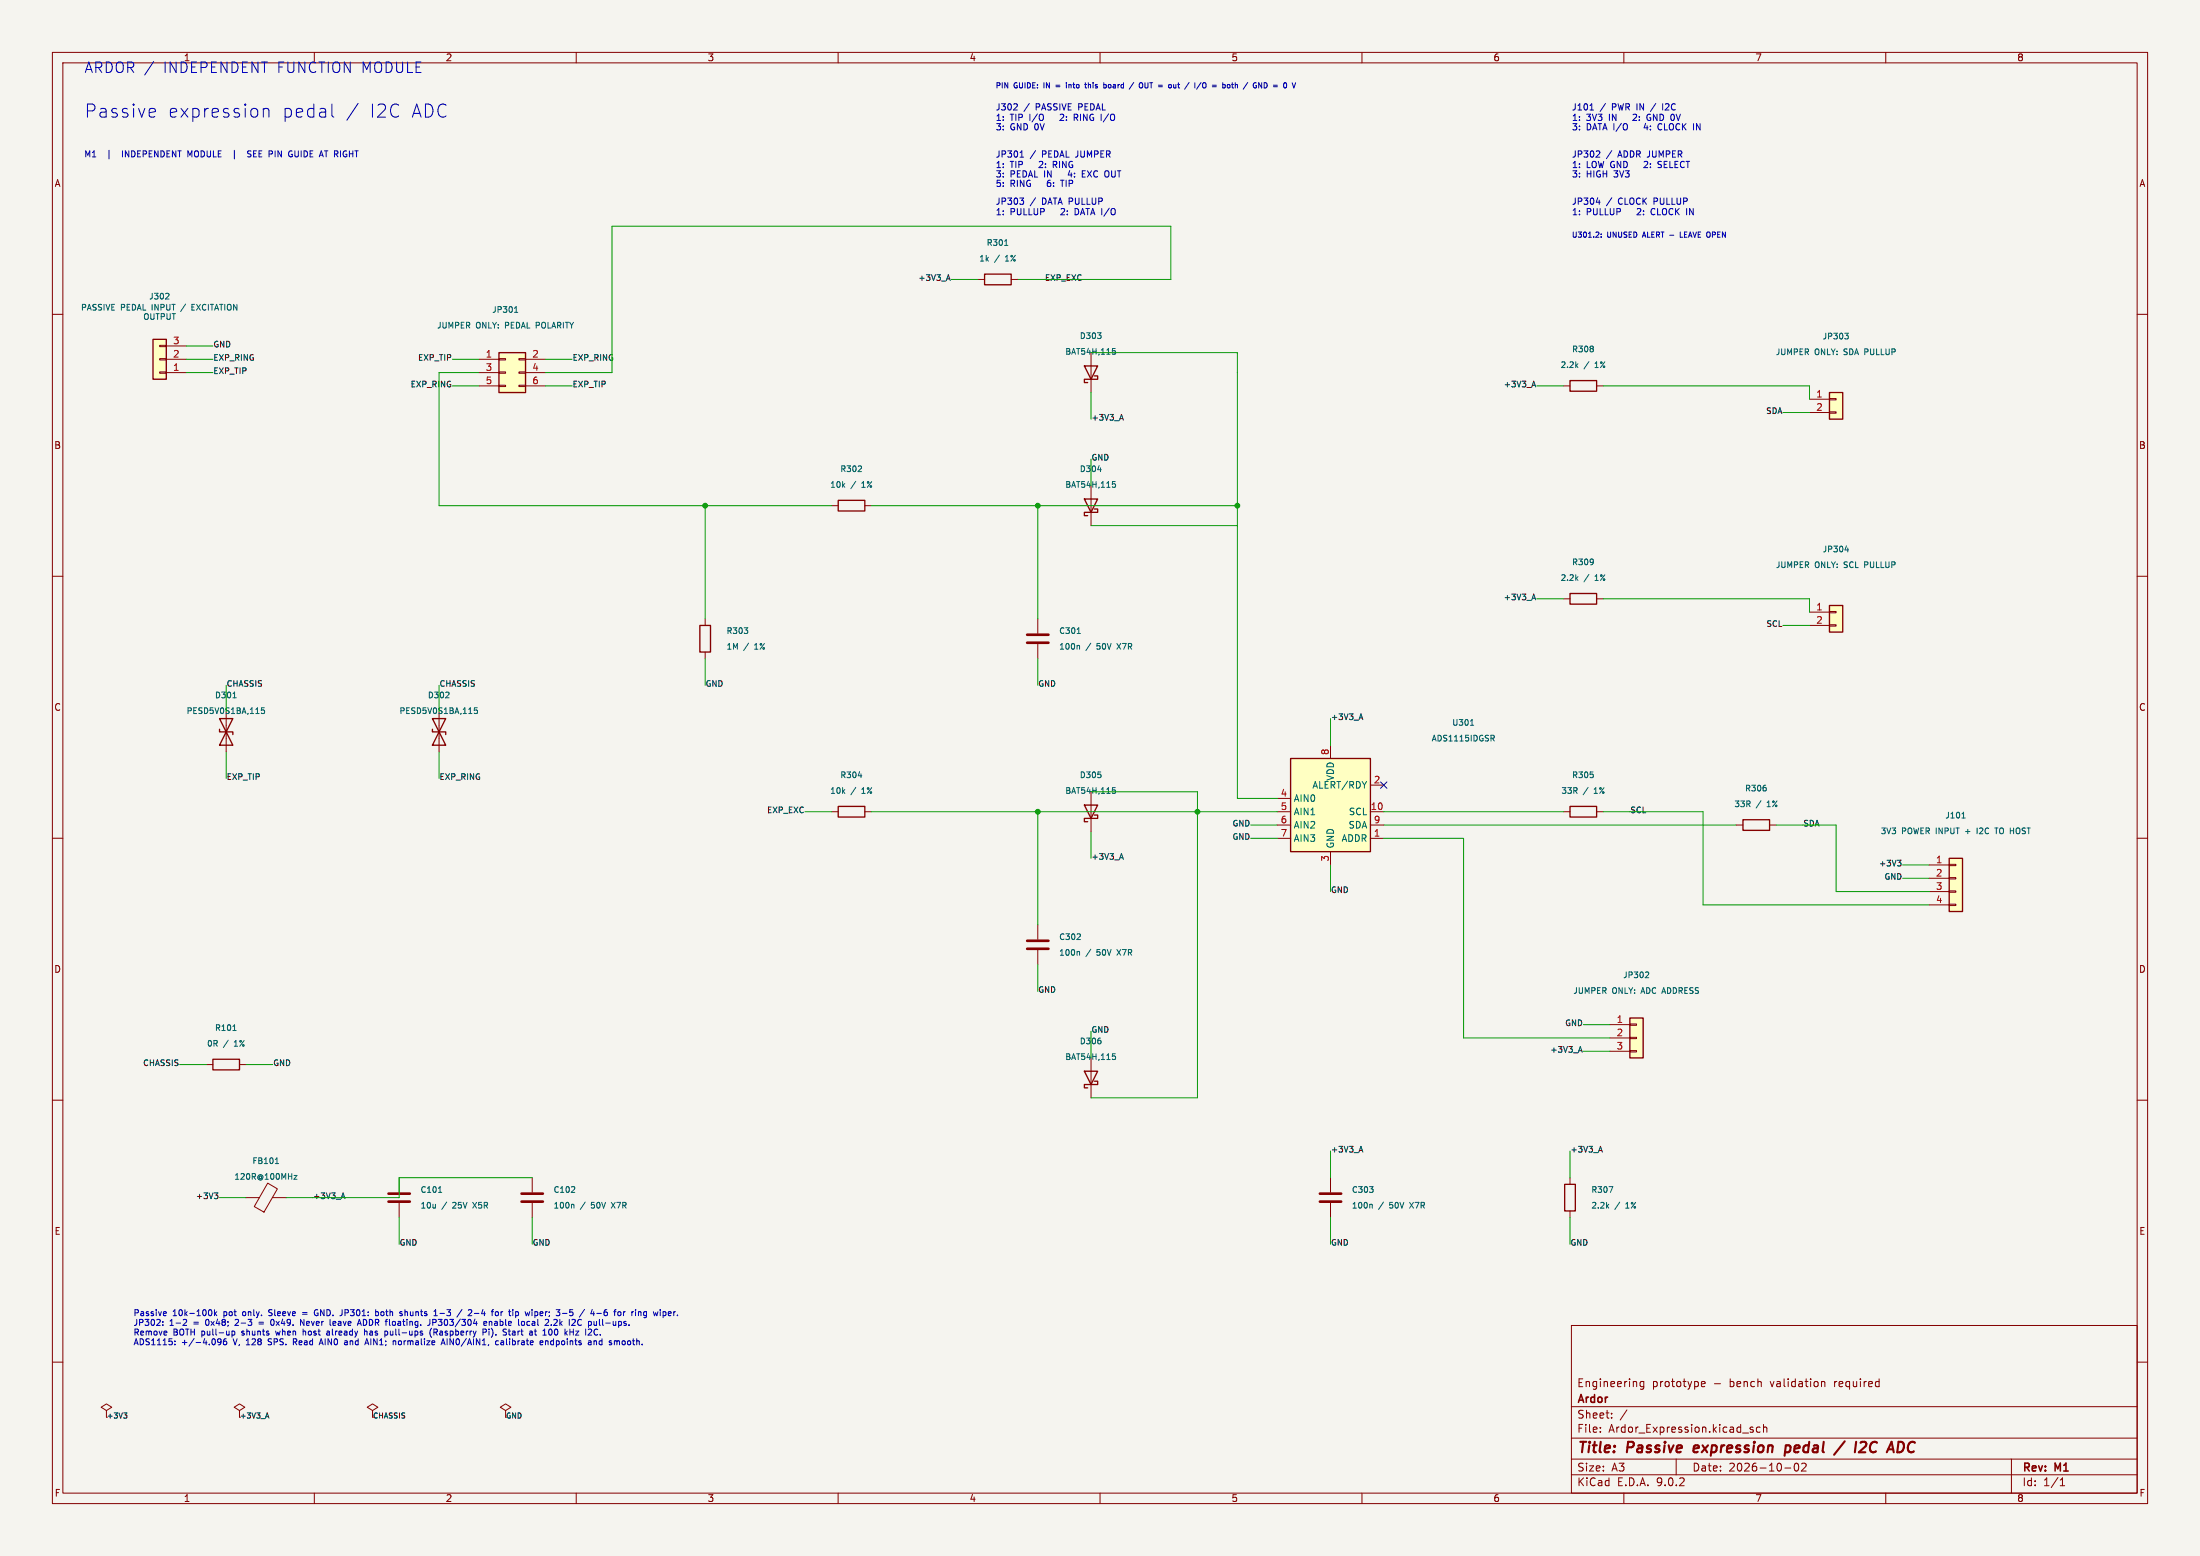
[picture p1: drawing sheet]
<svg xmlns="http://www.w3.org/2000/svg" width="420mm" height="297mm" viewBox="0 0 420 297" stroke-linecap="round" stroke-linejoin="round" font-family="sans-serif">
<path d="M0 0h420v297h-420z" fill="#f5f4ef" stroke="#f5f4ef" stroke-width=".19"/>
<g fill="none" stroke="#840000" stroke-width=".19">
<path d="M10 10h400v277h-400zM12 12h396v273h-396zM60 10v2M110 10v2M160 10v2M210 10v2M260 10v2M310 10v2M360 10v2M10 60h2M408 60h2M10 110h2"/>
<path d="M134.6 118.1v1.3M198.1 118.1v2.8M408 110h2M134.6 124.5v1.2M198.1 122.9v2.8M10 160h2M158.7 154.9h1.3M165.1 154.9h1.3M408 160h2M10 210h2M408 210h2M300 253h108v32h-108z"/>
<path d="M10 260h2M300 278.5h108M300 274.5h108M300 268.5h108M305.5 273.2v.2M305.5 272.5v.1M307.7 270.5v.2M307.7 269.8v.1M310.6 269.1l-1.3 1.9M313.8 263.7v1.2l-.3 .3-.3-.1M313.8 263.8l-.4-.1-.3 .3 .1 .6h.6M320 278.5v3"/>
<path d="M324.8 264.2l.7-.2-.1-.2-.4-.1-.2 .2 .1 .7h.5M334.1 272.7l.6 .4-.2 .3-.4-.1M334.7 272.5l-.4-.1-.2 .2M336 272.5l-.4-.1-.3 .3 .1 .6h.6M336.7 272.5l.2-.1 .3 .1 .1 .9M336.7 271.9v1.5M342.7 279.4a.81 .81 0 0 0 .3 1.4l.2-.2 .2-.4-.2-.8M344.7 279.4v.5l-.8 .9h.9M347.7 263.8l.2-.1 .4 .1 .1 .9M347.7 263.7v1M384 278.5v6.5M408 260h2"/>
<path d="M60 285v2M110 285v2M160 285v2M210 285v2M260 285v2M300 281.5h108M310 285v2M340.7 280.2h1.2M360 285v2M393.3 283.6h.9M393.3 282.5l.4-.4v1.5"/>
</g>
<path d="M323.5 276l-.2 .9 .2 .3M324.3 276.3l-1 .2M340.8 277.1h.7M340.9 276h.8M340.9 275.9l-.2 2M352.2 275.1l-2.1 2.6M355.2 275.4l.3-.2h.5l.2 .2 .1 .4-.2 .3-1.2 1.1h1.2M362.4 275.2a.96 .96 0 0 1 1.1 .6 .96 .96 0 0 1-.3 1.1l-.5 .3" fill="none" stroke="#840000" stroke-width=".4"/>
<path d="M196.1 121.2h4.1M196.1 122.7h4.1" fill="none" stroke="#840000" stroke-width=".51"/>
<path d="M142.1 119.8h.6l-.3 .4M142.7 120.3v.5M205.6 120.9h.6M205.9 123.2l.2 .1v.6M163.8 148.1h.7" fill="none" stroke="#006464" stroke-width=".19"/>
<path d="M133.6 119.4h2v5.1h-2zM160 153.9h5.1v2.1h-5.1z" fill="none" stroke="#840000" stroke-width=".25"/>
<path d="M246.4 144.8h15.2v17.8h-15.2z" fill="#ffffc2"/>
<path d="M246.4 144.8h15.2v17.8h-15.2zM207 204.5h2.5l-1.2 2.5zM208.9 206.4h.6v.6h-2.5v.6h.6M298.7 226.1h2v5h-2z" fill="none" stroke="#840000" stroke-width=".25"/>
<g fill="none" stroke="#840000" stroke-width=".19">
<path d="M243.8 152.4h2.6M243.8 154.9h2.6M243.8 157.5h2.6M254 142.2v2.6M261.6 154.9h2.6M261.6 157.5h2.6M261.6 149.9h2.6M243.8 160h2.6M254 162.6v2.5M261.6 160h2.6M208.3 201.9v7.7M254 224.8v2.8"/>
<path d="M254 229.6v2.8M299.7 224.8v1.3M299.7 231.1v1.3"/>
</g>
<path d="M280.7 138.4h.6M284.9 140.9l.4 .5M285.1 140.3l.2 .3-.2 .3M210.1 198.7v.4M212.4 201.1h.5M212.5 201.6h.3l.2 .2-.1 .3-.4 .1M261.4 226.5h.7l-.3 .4M261.8 229.9l.2 .1v.6M262.1 227v.5M307.2 226.5h.7l-.5 1.1" fill="none" stroke="#006464" stroke-width=".19"/>
<path d="M252 227.8h4M252 229.4h4" fill="none" stroke="#840000" stroke-width=".51"/>
<path d="M311.1 194.3h2.6v7.6h-2.6z" fill="#ffffc2"/>
<path d="M299.7 72.6h5.1v2.1h-5.1zM299.7 113.3h5.1v2h-5.1zM207 153.7h2.5l-1.2 2.5zM208.9 155.6h.6v.6h-2.5v.6h.6M299.7 153.9h5.1v2.1h-5.1zM311.1 194.3h2.6v7.6h-2.6z" fill="none" stroke="#840000" stroke-width=".25"/>
<g fill="none" stroke="#840000" stroke-width=".19">
<path d="M298.4 73.7h1.3M304.8 73.7h1.3M298.4 114.3h1.3M304.8 114.3h1.3M208.3 151.1v7.7M298.4 154.9h1.3M304.8 154.9h1.3M198.1 176.5v2.8M198.1 181.4v2.8M307.3 195.6h3.8M307.3 198.1h3.8M311.1 195.5h1.3v.2h-1.3z"/>
<path d="M311.1 198h1.3v.2h-1.3zM307.3 200.7h3.8M311.1 200.5h1.3v.3h-1.3z"/>
</g>
<path d="M304.1 66.2v.2M304.1 66.6v.5M304.1 106.8v.7M304.2 107.2l-.1 .1M210.1 147.9v.4M212.4 150.3h.5M212.5 150.8h.3l.2 .2-.1 .3-.4 .1M304.1 147.9v.4M205.6 179.3h.6M206.2 178.3v.4M205.9 181.6l.2 .2v.5M314.5 185.5l.3 .2-.1 .3-.6 .6h.7" fill="none" stroke="#006464" stroke-width=".19"/>
<path d="M196.1 179.6h4.1M196.1 181.1h4.1" fill="none" stroke="#840000" stroke-width=".51"/>
<path d="M349.2 74.9h2.6v5.1h-2.6z" fill="#ffffc2"/>
<path d="M349.2 74.9h2.6v5.1h-2.6z" fill="none" stroke="#840000" stroke-width=".25"/>
<path d="M345.4 76.2h3.8M345.4 78.7h3.8M349.2 76.1h1.3v.2h-1.3zM349.2 78.6h1.3v.3h-1.3z" fill="none" stroke="#840000" stroke-width=".19"/>
<path d="M352.2 63.6h.7l-.4 .4M352.6 64l.3 .2v.3l-.3 .2" fill="none" stroke="#006464" stroke-width=".19"/>
<path d="M372.1 163.8h2.5v10.2h-2.5z" fill="#ffffc2"/>
<path d="M41.9 137.2h2.5l-2.5 5h2.5zM41.9 139.2v.5h2.5v.5M372.1 163.8h2.5v10.2h-2.5z" fill="none" stroke="#840000" stroke-width=".25"/>
<path d="M43.2 135.9v7.6M368.3 165.1h3.8M368.3 167.6h3.8M368.3 170.2h3.8M368.3 172.7h3.8M372.1 165h1.3v.2h-1.3zM372.1 167.5h1.3v.3h-1.3zM372.1 170.1h1.3v.2h-1.3zM372.1 172.6h1.3v.2h-1.3z" fill="none" stroke="#840000" stroke-width=".19"/>
<path d="M44.5 133.2h.6M50.5 135.1h-.6v.5h.5l.1 .5-.2 .1-.4-.1M374.5 156.1h.7M374.7 155.2l.1-.2v1.1M377.4 158v1.1M380.8 158h.6M381.1 158v1.1" fill="none" stroke="#006464" stroke-width=".19"/>
<path d="M349.2 115.6h2.6v5.1h-2.6z" fill="#ffffc2"/>
<path d="M188 52.3h5v2.1h-5zM207 69.9h2.5l-1.2 2.5zM208.9 71.8h.6v.6h-2.5v.6h.6M207 95.3h2.5l-1.2 2.5zM208.9 97.2h.6v.6h-2.5v.6h.6M349.2 115.6h2.6v5.1h-2.6zM82.5 137.2h2.6l-2.6 5h2.6zM82.5 139.2v.5h2.6v.5M40.6 202.2h5.1v2h-5.1z" fill="none" stroke="#840000" stroke-width=".25"/>
<g fill="none" stroke="#840000" stroke-width=".19">
<path d="M186.7 53.3h1.3M193 53.3h1.3M208.3 67.3v7.6M208.3 92.7v7.6M345.4 116.8h3.8M345.4 119.4h3.8M349.2 116.7h1.3v.3h-1.3zM349.2 119.3h1.3v.2h-1.3zM83.8 135.9v7.6M39.4 203.2h1.2M45.7 203.2h1.3M47 228.6h2.5"/>
<path d="M51.1 225.8l1.9 1.1-2.6 4.5-1.9-1.1zM52 228.6h2.6M76.2 224.8v2.8M76.2 229.6v2.8M101.6 224.8v2.8M101.6 229.6v2.8M20.3 269.2l1-.6-1-.6-1 .6 1 .6v1.3M45.7 269.2l1-.6-1-.6-1 .6 1 .6v1.3M71.1 269.2l1-.6-1-.6-1 .6 1 .6v1.3M96.5 269.2l1-.6-1-.6-1 .6 1 .6v1.3"/>
</g>
<g fill="none" stroke="#006464" stroke-width=".19">
<path d="M191.8 46.8h.6M209.5 63.5h.7l-.4 .4M210.1 64v.5M212.4 66.5h.5M212.5 66.9h.3l.2 .2-.1 .5h-.4M209.6 89.7h.6M212.4 91.9h.5M212.5 92.3h.3l.2 .2-.1 .5h-.4M352.2 105h.7M352.7 104.6v.7M85.1 133.2h.6M85.7 132.2v.4"/>
<path d="M91.1 135.1h-.5l-.1 .5h.5l.1 .5-.2 .1-.4-.1M44.5 196.7h.6M52.6 222.1h.6M52.8 221.2l.1-.2v1.1M56.1 224.4h.6l-.6 .7h.6M83.7 227.6h.6M109 227.6h.7M109.4 229.9l.2 .1v.6M109.7 226.6v.4"/>
</g>
<path d="M74.2 227.8h4M74.2 229.4h4M99.6 227.8h4M99.6 229.4h4" fill="none" stroke="#840000" stroke-width=".51"/>
<path d="M95.2 67.3h5.1v7.6h-5.1z" fill="#ffffc2"/>
<path d="M95.2 67.3h5.1v7.6h-5.1zM160 95.5h5.1v2h-5.1zM332.7 156.5h5.1v2h-5.1z" fill="none" stroke="#840000" stroke-width=".25"/>
<g fill="none" stroke="#840000" stroke-width=".19">
<path d="M91.4 68.6h3.8M91.4 71.1h3.8M91.4 73.7h3.8M95.2 68.5h1.3v.2h-1.3zM95.2 71h1.3v.2h-1.3zM95.2 73.5h1.3v.3h-1.3zM99.1 68.5h1.2v.2h-1.2zM99.1 71h1.2v.2h-1.2zM99.1 73.5h1.2v.3h-1.2zM100.3 68.6h3.8M100.3 71.1h3.8M100.3 73.7h3.8"/>
<path d="M158.7 96.5h1.3M165.1 96.5h1.3M331.5 157.5h1.2M337.8 157.5h1.3"/>
</g>
<path d="M98.2 59.6h.7M98.4 58.7l.1-.2v1.1M163.8 90h.7M164.4 89v.4M337.1 150.4v.5" fill="none" stroke="#006464" stroke-width=".19"/>
<path d="M29.2 64.8h2.5v7.6h-2.5z" fill="#ffffc2"/>
<path d="M29.2 64.8h2.5v7.6h-2.5z" fill="none" stroke="#840000" stroke-width=".25"/>
<path d="M30.5 71h1.2v.2h-1.2zM30.5 68.5h1.2v.2h-1.2zM30.5 65.9h1.2v.3h-1.2zM31.7 71.1h3.9M31.7 68.6h3.9M31.7 66h3.9" fill="none" stroke="#840000" stroke-width=".19"/>
<g fill="none" stroke="#006464" stroke-width=".19">
<path d="M15.7 58.7l.6-.1v-.4l-.6-.1v1.1M16.7 59.2l.3-1.1 .4 1.1M18.4 58.1h-.5l-.2 .2 .1 .3 .4 .1M18.8 59.1l.4 .1M19.4 58.1h-.4l-.2 .2 .1 .3 .4 .1M19.9 58.1v1.1M20.2 58.1l.4 1.1 .4-1.1M21.3 58.6h.4M21.9 58.1h-.6v1.1M23.2 58.7l.5-.1v-.4l-.5-.1v1.1M24.3 58.6h.3M24.8 58.1h-.5v1.1"/>
<path d="M25.9 58.7l-.1-.4-.5-.2v1.1M26.2 59.2l.4-1.1 .3 1.1M27.3 58.1v1.1M29 58.1v1.1M30.1 59.9v1.1M30.2 58.1v1.1l-.6-1.1v1.1M30.7 58.7l.5-.1 .1-.4-.6-.1v1.1M31.2 59.9h-.4v1.1M31.8 58.1v.9M32.1 56l.2 .2-.1 .3-.6 .6h.7M32.4 58.1l-.1 1M32.5 59.9v.9l-.2 .2-.3-.1"/>
<path d="M32.8 58.1h.6M32.9 59.9h.6M33.1 58.1v1.1M33.2 59.9v1.1M35.4 58l-.9 1.5M36.6 58.6h.4M37.2 58.1h-.6v1.1h.6M37.5 58.1l.8 1.1M38.3 58.1l-.8 1.1M39.3 58.2a.49 .49 0 0 0-.7 .4 .49 .49 0 0 0 .7 .5M39.8 58.1v1.1M40.1 58.1h.7"/>
<path d="M40.5 58.1v1.1M41 59.2l.3-1.1 .4 1.1M41.1 58.9h.5M41.9 58.1h.7M42.2 58.1v1.1M42.9 58.1v1.1M43.5 58.1h.2a.37 .37 0 0 1 .4 .4v.3a.37 .37 0 0 1-.3 .4 .37 .37 0 0 1-.4-.4zM45.2 58.1v1.1l-.6-1.1v1.1M27.7 60.9h.4M28.9 60.9h.4M30.8 60.4h.4"/>
</g>
<g fill="none" stroke="#0f0f0f" stroke-width=".19">
<path d="M180.8 53.2h.5M181 52.4l.4 1.1M213.8 79.9h.6M214.1 79.1l.4 1.1M292.5 73.5h.6M292.8 72.8l.4 1.1M292.5 114.2h.6M292.8 113.4l.4 1.1M259.5 137h.6M259.8 136.3l.4 1.1M213.8 163.7h.6M214.1 162.9l.4 1.1"/>
<path d="M362.2 164.2h.7l-.4 .4 .4 .1v.4l-.2 .2h-.3M301.7 199.8l.4 1.1M259.5 219.6h.6M259.8 218.8l.4 1.1M301.4 200.5h.6M305.3 219.6h.5M305.5 218.8l.4 1.1M40.9 227.7h.7l-.4 .4 .3 .1 .1 .4-.2 .2h-.3M65.2 228.5h.6M65.5 227.7l.4 1.1M23.6 269.7h.6l-.3 .4M24 270.1l.2 .2v.2l-.2 .2"/>
<path d="M50.8 270.4h.4M51 269.7l.3 1"/>
</g>
<g fill="none" stroke="#009600" stroke-width=".19">
<path d="M181.6 53.3h5.1M194.3 53.3h29.2v-10.1h-106.7v27.9h-12.7M35.6 71.1h5M35.6 68.6h5M35.6 66h5M86.4 68.6h5M86.4 73.7h5M91.4 71.1h-7.6v25.4h74.9M104.1 68.6h5.1M104.1 73.7h5.1M208.3 67.3h27.9v85.1h7.6M208.3 74.9v5.1"/>
<path d="M293.4 73.7h5M306.1 73.7h39.3v2.5M340.4 78.7h5M134.6 96.5v21.6M166.4 96.5h69.8M198.1 96.5v21.6M208.3 87.6v5.1M208.3 100.3h27.9M293.4 114.3h5M306.1 114.3h39.3v2.5M340.4 119.4h5M43.2 130.8v5.1"/>
<path d="M83.8 130.8v5.1M134.6 125.7v5.1M198.1 125.7v5.1M254 137.2v5M43.2 143.5v5.1M83.8 143.5v5.1M153.7 154.9h5M166.4 154.9h77.4M198.1 154.9v21.6M208.3 151.1h20.3v58.5h-20.3M208.3 158.8v5M238.8 157.5h5"/>
<path d="M264.2 157.5h67.3M264.2 154.9h34.2M306.1 154.9h19v17.8h43.2M339.1 157.5h11.4v12.7h17.8M238.8 160h5M254 165.1v5.1M264.2 160h15.2v38.1h27.9M363.2 167.6h5.1M363.2 165.1h5.1M198.1 184.2v5M208.3 196.9v5M302.3 195.6h5"/>
<path d="M34.3 203.2h5.1M47 203.2h5.1M254 219.7v5.1M299.7 219.7v5.1M302.3 200.7h5M41.9 228.6h5.1M76.2 232.4v5.1M101.6 224.8h-25.4v3.8h-21.6M101.6 232.4v5.1M254 232.4v5.1M299.7 232.4v5.1"/>
</g>
<path d="M263.6 149.3l1.2 1.2M264.8 149.3l-1.2 1.2" fill="none" stroke="#000084" stroke-width=".19"/>
<g fill="none" stroke="#0000c2" stroke-width=".19">
<path d="M29.3 11.7l-1.7 2.6M63.4 19.9v2.1l.3 .4M68.4 19.7l-2.2 3.3M194.1 19.9l.1 .4-.7 .7h.7M201.6 16.3h.7M201.6 16.6h.7M203.6 15.8v.1M203.6 16.1v.7M207.1 16.1h.3M207.2 15.8v.8l.2 .2M210.7 16.2l.3-.1 .2 .2-.1 .4h-.4M216.4 15.7l-.8 1.3"/>
<path d="M218 15.8l.1 .3-.1 .6M218.6 15.8v.8l.4 .2M224.5 16.1v.7M224.5 16.7l-.2 .1M224.8 16.1h.4M227 15.7l-.9 1.3M228.1 15.8v1M229.6 15.9l.4-.1 .2 .3-.1 .6-.3 .1-.2-.2M233.4 16.2l.3-.1 .2 .2-.1 .4h-.4M233.4 15.8v1M234.3 16.2h.5M235.1 16.1h.4"/>
<path d="M235.2 15.8v.8M235.8 16.2h.4v.6M235.8 15.8v1M239.7 16.4h.2v.3l-.2 .1M239.7 15.8h.1M240.3 16.8v-1l.6 1M241.9 16v.6M316.1 19.7l-1 1.6M317.4 19.8v1.2M23.4 28.8v1.1M28.8 20.7l.8 .1 .1 .5-1.2 .2M29.6 22.2l-.8 .2"/>
<path d="M35.9 28.8l.4 .8M44.7 28.7v1.6M47.9 28.9l-.4-.1-.2 .2 .1 .3 .5 .2v.3l-.6 .1M48.4 29.3h.4M49 28.8h-.6v1.1h.6M50.3 20.9a.62 .62 0 0 1 1 .2v1.3M50.3 20.7v1.7M56.4 29.8l.4 .1M194.7 37.8h.7l-.4 .5M194.7 30h.7M195 29l.1-.2v1.2M195.2 38.3l.2 .2v.3l-.2 .2"/>
<path d="M199 31.3l-.7 .7h.8M200 34.7v.8M200 35l-.1 .1M201.1 30.8v1.2M201.1 31.4h.4M202.4 34.4h.7M203 22.3l-.7 .7h.8M204.2 32.5l-.3 .9h.8M205.2 39.8v1.2h.3M205.4 22.4l.4 .6M205.6 21.9l-.5-.1v1.2M205.6 22.4h-.5"/>
<path d="M206.6 33.2h.4M207.2 32.6h-.6v1.2h.6M211.6 21.7l-1 1.6M303.5 21h.7M304.7 38.6h.8M305.2 28.8l.2 .2v.3l-.7 .7h.7M305.3 38.2v.8M312.4 22.3l-.7 .7h.7M314.2 23.5l-.3 .9h.7M314.5 31.3l-.7 .7h.8M314.5 22a.62 .62 0 0 0 .4 1M314.8 21.8h.2"/>
<path d="M315.6 39.8a.65 .65 0 0 0-.4 .6 .65 .65 0 0 0 .4 .6M316.5 31.9h.6M316.6 30.9v.4l.5 .2M316.6 23.9v.7l.4 .2M324.6 23.6v1.2l-.7-1.2v1.2M203.2 40.3l-.7 .7h.7M305.7 45.2v.1M305.7 44.7v.1M313.2 40.3l-.7 .7h.7M320.8 44.3v1h.4M31.1 252.9v.1M31.1 252.3v.1"/>
<path d="M31.4 250.4h.3v.2l-.5 .2M31.7 251.1h-.3M33.4 256.6v.1M35.6 252.1v.2l-.7 .7h.7M40.1 250a.61 .61 0 0 1 .4 .6 .61 .61 0 0 1-.4 .5M40.9 250v1.1M41.1 250.7l.3 .4M41.1 256v.5M41.4 250.4l-.5 .4M41.5 256l.3 .3 .3-.1 .1-.2M42.2 255.8l-.1 .6-.1 .2-.3 .1M42.6 256v.5l.3 .2 .3-.1v-.5"/>
<path d="M42.7 256.1l-.1 .1M44.3 254.1v1.1M44.3 254.1h.3l.2 .2-.1 .5h-.4M45.5 252.3l-.7 .7h.7M49.4 252.7h.9M51.2 256.6l.1 .1M51.2 255.8l.1 .2M51.3 251.1h.2M51.4 250l-.1 .2 .1 .3M51.7 252.1l.1 .8 .1 .1 .3-.1M52.6 254.1l.2 .7M56 255.5v1.2"/>
<path d="M56 256.1h.4M56.3 256.1l.4 .6M57.8 250.5h.8M57.8 250.9h.8M57.9 253.7v1.1M58 251.8v1.2l-.6-1.2v1.2M58.2 254.1l-.3 .1M60.5 250.6h.2M60.7 250a.54 .54 0 0 0-.7 .6 .54 .54 0 0 0 .7 .5M60.9 256.7l.4-1.2 .4 1.2M61 256.4h.6M62.4 254.1h.3l.2 .1"/>
<path d="M62.9 254.3l-.5 .3 .1 .2h.4M64.1 252.3l-.4-.1-.1 .2v.5h.5M64.1 252.5l-.5 .1M66.3 256.6l-.4 .1M66.3 256.2l-.4 .1M66.3 256.1v.6M68.3 252.7h.6M68.6 251.8l.4 1.2M69.4 251.8v1.2h.2M69.6 253.7v1.1M69.7 256.4h.6M70 255.5l.4 1.2"/>
<path d="M70.1 254.2v.6M71.7 250.4h.3l.3 .2-.1 .5h-.5M71.7 250v1.1M74 254.3v.3l-.2 .2M76.1 256l-.1 .5 .4 .2M76.6 250.8l.2 .1-.2 .2M76.6 250.4h.2M77.3 250v1.1M77.6 250.4l-.3 .1M82.1 251.8l-.1 1-.4 .2M82.4 253.5a1.32 1.32 0 0 0 0 1.8M82.6 251.8v1.2"/>
<path d="M82.8 251.1h.7M83.1 254.3l.4 .5M83.2 251.9v.5h-.6M83.4 253.7h-.6v1.1M83.4 254.2l-.6 .1M84 250.7h.9M84.2 256.7l.4-1.2 .4 1.2M84.3 256.4h.6M85.4 255.5v1.2M88.2 249.9l-1 1.5M90.6 250.7h.8M92.2 253.7h.4l.3 .2-.2 .3-.5 .1"/>
<path d="M92.4 252.6l.5-.1v-.2l-.4-.1-.1 .2v.5h.5M93.4 253.7v.1M93.4 254.1v.7M93.4 252.3h.4l.1 .7M93.4 252.2v.8M94.6 250.5l.3-.1 .3 .2-.2 .5-.4-.1M94.7 256.6h.5M95.7 250.4v.7M96 250.4l-.3 .2M96.1 256.2l-.5 .2 .2 .3 .3-.1M96.1 256.1v.6M97 254.1h.5"/>
<path d="M97.2 253.7v1l.3 .1M98.9 250.5v.5M100.1 252.3l-.1 .6M100.6 252.3v.6h.5M102 254.1h.4M102.2 253.7v1l.2 .1M102.2 250.4h.4l.1 .2-.1 .4-.4 .1M103.3 255.9l.3 .1v.2l-.5 .1M103.6 256.6l-.3 .1M104.1 256h.5v.7M104.1 255.9v.8M105.3 253.8l.1 .3-.1 .6"/>
<path d="M105.9 253.9v.7M106.3 252.3l-.6 .7h.7M107.4 250.7h.8M108.7 251l.5 .1M109.3 250h-.5l-.1 .5 .5-.1M109.9 254.1h.6l-.6 .7h.6M111 252.9h-.5M113.1 249.9l-.3 .9h.7M113.3 250.4v.7M113.4 256h.4l.1 .7M113.4 255.9v.8M114.1 254.7l-.2 .1"/>
<path d="M114.4 256v.6M115 251.8v1l.2 .2M115.9 250h-.4l-.1 .3-.1 .6 .2 .2 .4-.1v-.5l-.4-.1-.2 .2M117.9 255.9l.4 .2v.6M120.6 250.4v.7M120.8 250.4l-.2 .2M127.7 250.4h.4v.2l-.5 .2M128.1 251.1h-.4M128.6 250.4v.7M128.7 250.4l-.1 .2"/>
</g>
<g fill="#009600" stroke="#009600" stroke-width=".19">
<circle cx="134.6" cy="96.5" r=".46"/>
<circle cx="236.2" cy="96.5" r=".46"/>
<circle cx="198.1" cy="96.5" r=".46"/>
<circle cx="228.6" cy="154.9" r=".46"/>
<circle cx="198.1" cy="154.9" r=".46"/>
</g>
<g font-size="3.5" fill="#0000c2">
<text x="16" y="22.7">Passive</text>
<text x="31.9" y="22.7">expression</text>
<text x="53.7" y="22.7">pedal</text>
<text x="70.2" y="22.7">I2C</text>
<text x="78.2" y="22.7">ADC</text>
</g>
<g font-size="2.8" fill="#0000c2">
<text x="16" y="14.2">ARDOR /</text>
<text x="31.1" y="14.2">INDEPENDENT FUNCTION MODULE</text>
</g>
<g font-size="2.8" fill="#840000">
<text x="301" y="277.9">Title:</text>
<text x="310.6" y="277.9">Passive</text>
<text x="324.2" y="277.9">expression</text>
<text x="342.4" y="277.9">pedal</text>
<text x="353" y="277.9">/</text>
<text x="357.4" y="277.9">I2C</text>
<text x="364.6" y="277.9">ADC</text>
</g>
<g font-size="2.1" fill="#840000">
<text x="301" y="268.2">Ardor</text>
<text x="301" y="265">Engineering</text>
<text x="315.4" y="265">prototype</text>
<text x="327.2" y="265">-</text>
<text x="330.3" y="265">bench</text>
<text x="338.3" y="265">validation</text>
<text x="350.6" y="265">required</text>
<text x="301" y="273.7">File:</text>
<text x="301" y="271">Sheet:</text>
<text x="307.1" y="273.7">Ardor_Expression.kicad_sch</text>
<text x="301" y="281.1">Size:</text>
<text x="307.6" y="281.1">A3</text>
<text x="323" y="281.1">Date:</text>
<text x="330" y="281.1">2026-10-02</text>
<text x="386" y="281.3">Rev:</text>
<text x="392.4" y="281.3">M1</text>
<text x="301" y="283.9">KiCad</text>
<text x="308.7" y="283.9">E.D.A.</text>
<text x="316.3" y="283.9">9.0.2</text>
<text x="386" y="283.9">Id:</text>
<text x="390.1" y="283.9">1/1</text>
</g>
<text font-size="1.8" fill="#0000c2" x="35" y="11.9">1</text>
<g font-size="1.8" fill="#840000">
<text x="85" y="11.9">2</text>
<text x="135" y="11.9">3</text>
<text x="185" y="11.9">4</text>
<text x="235" y="11.9">5</text>
<text x="285" y="11.9">6</text>
<text x="335" y="11.9">7</text>
<text x="385" y="11.9">8</text>
<text x="10.3" y="35.9">A</text>
<text x="408.3" y="35.9">A</text>
<text x="10.3" y="85.9">B</text>
<text x="408.2" y="85.9">B</text>
<text x="10.3" y="135.9">C</text>
<text x="408.2" y="135.9">C</text>
<text x="10.3" y="185.9">D</text>
<text x="408.2" y="185.9">D</text>
<text x="10.3" y="235.9">E</text>
<text x="408.3" y="235.9">E</text>
<text x="10.3" y="285.9">F</text>
<text x="35" y="286.9">1</text>
<text x="85" y="286.9">2</text>
<text x="135" y="286.9">3</text>
<text x="185" y="286.9">4</text>
<text x="235" y="286.9">5</text>
<text x="285" y="286.9">6</text>
<text x="335" y="286.9">7</text>
<text x="385" y="286.9">8</text>
<text x="408.3" y="285.9">F</text>
</g>
<g font-size="1.8" fill="#a90000">
<text x="32.9" y="65.8">3</text>
<text x="32.9" y="70.9">1</text>
<text x="32.9" y="68.3">2</text>
<text x="92.6" y="68.3">1</text>
<text x="92.6" y="70.9">3</text>
<text x="101.5" y="68.3">2</text>
<text x="101.5" y="70.9">4</text>
<text x="92.6" y="73.4">5</text>
<text x="101.5" y="73.4">6</text>
<text x="346.6" y="75.9">1</text>
<text x="346.6" y="78.5">2</text>
<text x="346.6" y="116.6">1</text>
<text x="346.6" y="119.1">2</text>
<text x="253.7" y="144.2" transform="rotate(-90 253.7 144.2)">8</text>
<text x="262.2" y="149.6">2</text>
<text x="244.4" y="152.1">4</text>
<text x="244.4" y="154.7">5</text>
<text x="261.6" y="154.7">10</text>
<text x="244.4" y="157.2">6</text>
<text x="244.4" y="159.8">7</text>
<text x="262.2" y="157.2">9</text>
<text x="262.2" y="159.8">1</text>
<text x="253.7" y="164.5" transform="rotate(-90 253.7 164.5)">3</text>
<text x="369.5" y="164.8">1</text>
<text x="369.5" y="167.4">2</text>
<text x="369.5" y="169.9">3</text>
<text x="369.5" y="172.5">4</text>
<text x="308.5" y="195.3">1</text>
<text x="308.5" y="197.9">2</text>
<text x="308.5" y="200.4">3</text>
</g>
<g font-size="1.8" fill="#006464">
<text x="254.9" y="149.1" transform="rotate(-90 254.9 149.1)">VDD</text>
<text x="246.9" y="153.3">AIN0</text>
<text x="246.9" y="155.8">AIN1</text>
<text x="250.4" y="150.7">ALERT/RDY</text>
<text x="257.4" y="155.8">SCL</text>
<text x="246.9" y="158.3">AIN2</text>
<text x="246.9" y="160.9">AIN3</text>
<text x="256" y="160.9">ADDR</text>
<text x="257.3" y="158.3">SDA</text>
<text x="254.9" y="162.1" transform="rotate(-90 254.9 162.1)">GND</text>
</g>
<g font-size="1.7" fill="#0000c2">
<text x="190" y="23.4">1:</text>
<text x="190" y="21.4">J302</text>
<text x="192.8" y="23.4">TIP</text>
<text x="195.5" y="21.4">/</text>
<text x="196.7" y="23.4">I/O</text>
<text x="197.9" y="21.4">PASSIVE</text>
<text x="203.1" y="23.4">2:</text>
<text x="206" y="23.4">RING</text>
<text x="206.2" y="21.4">PEDAL</text>
<text x="211.3" y="23.4">I/O</text>
<text x="300" y="21.4">J101</text>
<text x="300" y="23.4">1:</text>
<text x="302.8" y="23.4">3V3</text>
<text x="305.5" y="21.4">/</text>
<text x="307.3" y="23.4">IN</text>
<text x="307.9" y="21.4">PWR IN</text>
<text x="312.5" y="23.4">2:</text>
<text x="315.4" y="23.4">GND 0V</text>
<text x="318.1" y="21.4">I2C</text>
<text x="190" y="25.2">3:</text>
<text x="192.8" y="25.2">GND 0V</text>
<text x="300" y="25.2">3:</text>
<text x="302.8" y="25.2">DATA I/O</text>
<text x="314.6" y="25.2">4:</text>
<text x="317.5" y="25.2">CLOCK</text>
<text x="190" y="34.2">3:</text>
<text x="190" y="32.4">1:</text>
<text x="190" y="30.4">JP301</text>
<text x="192.8" y="34.2">PEDAL IN</text>
<text x="192.8" y="32.4">TIP</text>
<text x="196.7" y="30.4">/</text>
<text x="198.9" y="32.4">2:</text>
<text x="199.1" y="30.4">PEDAL JUMPER</text>
<text x="201.8" y="32.4">RING</text>
<text x="204.7" y="34.2">4:</text>
<text x="207.5" y="34.2">EXC OUT</text>
<text x="300" y="30.4">JP302</text>
<text x="300" y="34.2">3:</text>
<text x="300" y="32.4">1:</text>
<text x="302.8" y="34.2">HIGH</text>
<text x="302.8" y="32.4">LOW GND</text>
<text x="306.7" y="30.4">/</text>
<text x="308.3" y="34.2">3V3</text>
<text x="309.1" y="30.4">ADDR JUMPER</text>
<text x="314.6" y="32.4">2:</text>
<text x="317.5" y="32.4">SELECT</text>
<text x="190" y="39.4">JP303</text>
<text x="190" y="36">5:</text>
<text x="190" y="41.4">1:</text>
<text x="192.8" y="36">RING</text>
<text x="192.8" y="41.4">PULLUP</text>
<text x="196.7" y="39.4">/</text>
<text x="199.1" y="39.4">DATA PULLUP</text>
<text x="200.5" y="36">6:</text>
<text x="203.1" y="41.4">2:</text>
<text x="203.3" y="36">TIP</text>
<text x="205.9" y="41.4">DATA I/O</text>
<text x="300" y="41.4">1:</text>
<text x="300" y="39.4">JP304</text>
<text x="302.8" y="41.4">PULLUP</text>
<text x="306.7" y="39.4">/</text>
<text x="309.1" y="39.4">CLOCK</text>
<text x="313.1" y="41.4">2:</text>
<text x="315.9" y="41.4">CLOCK</text>
<text x="316" y="39.4">PULLUP</text>
<text x="322.9" y="41.4">IN</text>
</g>
<g font-size="1.6" fill="#0000c2">
<text x="16" y="30.4">M1</text>
<text x="20.6" y="30.4">|</text>
<text x="23.9" y="30.4">INDEPENDENT</text>
<text x="36.6" y="30.4">MODULE</text>
<text x="49" y="30.4">SEE PIN</text>
<text x="57.3" y="30.4">GUIDE</text>
<text x="63.5" y="30.4">AT RIGHT</text>
<text x="25.4" y="251.5">Passive</text>
<text x="33" y="251.5">10k-100k</text>
<text x="42.8" y="251.5">pot</text>
<text x="46.7" y="251.5">only.</text>
<text x="51.9" y="251.5">Sleeve</text>
<text x="61" y="251.5">GND.</text>
<text x="66.2" y="251.5">JP301:</text>
<text x="73.2" y="251.5">both</text>
<text x="78" y="251.5">shunts</text>
<text x="84.8" y="251.5">1-3</text>
<text x="89.5" y="251.5">/</text>
<text x="91.8" y="251.5">2-4</text>
<text x="96.5" y="251.5">for</text>
<text x="100" y="251.5">tip</text>
<text x="103.4" y="251.5">wiper;</text>
<text x="109.5" y="251.5">3-5</text>
<text x="114.3" y="251.5">/</text>
<text x="116.6" y="251.5">4-6</text>
<text x="121.3" y="251.5">for</text>
<text x="124.8" y="251.5">ring</text>
<text x="129.2" y="251.5">wiper.</text>
<text x="25.4" y="253.4">JP302:</text>
<text x="25.4" y="255.3">Remove</text>
<text x="25.4" y="257.1">ADS1115:</text>
<text x="32.4" y="253.4">1-2</text>
<text x="33.1" y="255.3">BOTH pull-up</text>
<text x="34.7" y="257.1">+/-4.096</text>
<text x="37.1" y="253.4">=</text>
<text x="39.6" y="253.4">0x48;</text>
<text x="44.7" y="257.1">V,</text>
<text x="45.5" y="253.4">2-3</text>
<text x="46.5" y="255.3">shunts</text>
<text x="47.4" y="257.1">128</text>
<text x="51.8" y="257.1">SPS.</text>
<text x="52.7" y="253.4">0x49.</text>
<text x="53.3" y="255.3">when</text>
<text x="56.8" y="257.1">Read</text>
<text x="58.6" y="253.4">Never</text>
<text x="58.6" y="255.3">host</text>
<text x="62.1" y="257.1">AIN0</text>
<text x="63.4" y="255.3">already</text>
<text x="64.5" y="253.4">leave</text>
<text x="67" y="257.1">and</text>
<text x="70" y="253.4">ADDR floating.</text>
<text x="70.8" y="255.3">has</text>
<text x="71.2" y="257.1">AIN1;</text>
<text x="74.9" y="255.3">pull-ups</text>
<text x="76.7" y="257.1">normalize</text>
<text x="83.7" y="255.3">(Raspberry</text>
<text x="83.9" y="253.4">JP303/304</text>
<text x="86.3" y="257.1">AIN0/AIN1,</text>
<text x="94.1" y="255.3">Pi).</text>
<text x="94.8" y="253.4">enable</text>
<text x="96.8" y="257.1">calibrate</text>
<text x="98.2" y="255.3">Start</text>
<text x="101.6" y="253.4">local</text>
<text x="103.5" y="255.3">at</text>
<text x="105.5" y="257.1">endpoints</text>
<text x="106.3" y="255.3">100</text>
<text x="106.9" y="253.4">2.2k</text>
<text x="110.7" y="255.3">kHz</text>
<text x="111.7" y="253.4">I2C</text>
<text x="114.8" y="255.3">I2C.</text>
<text x="114.9" y="257.1">and</text>
<text x="115.6" y="253.4">pull-ups.</text>
<text x="119.2" y="257.1">smooth.</text>
</g>
<g font-size="1.5" fill="#006464">
<text x="188.3" y="47.1">R301</text>
<text x="186.8" y="50.1">1k</text>
<text x="189.9" y="50.1">/</text>
<text x="192.1" y="50.1">1%</text>
<text x="28.4" y="57.4">J302</text>
<text x="93.9" y="59.9">JP301</text>
<text x="11.8" y="60.4">PASSIVE</text>
<text x="19.4" y="60.4">PEDAL</text>
<text x="25.5" y="60.4">INPUT</text>
<text x="31.4" y="60.4">/</text>
<text x="83.3" y="62.9">JUMPER</text>
<text x="90.9" y="62.9">ONLY:</text>
<text x="96.6" y="62.9">PEDAL</text>
<text x="102.7" y="62.9">POLARITY</text>
<text x="206" y="64.9">D303</text>
<text x="347.9" y="65">JP303</text>
<text x="203.3" y="67.9">BAT54H,115</text>
<text x="297.8" y="70.4">2.2k</text>
<text x="300" y="67.4">R308</text>
<text x="302.4" y="70.4">/</text>
<text x="304.6" y="70.4">1%</text>
<text x="338.9" y="68">JUMPER</text>
<text x="346.4" y="68">ONLY:</text>
<text x="352.2" y="68">SDA PULLUP</text>
<text x="158.4" y="93.3">10k</text>
<text x="160.3" y="90.3">R302</text>
<text x="162.4" y="93.3">/</text>
<text x="164.7" y="93.3">1%</text>
<text x="203.3" y="93.3">BAT54H,115</text>
<text x="206" y="90.3">D304</text>
<text x="347.9" y="105.6">JP304</text>
<text x="297.8" y="111.1">2.2k</text>
<text x="300" y="108.1">R309</text>
<text x="302.4" y="111.1">/</text>
<text x="304.6" y="111.1">1%</text>
<text x="338.9" y="108.6">JUMPER</text>
<text x="346.4" y="108.6">ONLY:</text>
<text x="352.2" y="108.6">SCL</text>
<text x="356.3" y="108.6">PULLUP</text>
<text x="138.6" y="121.2">R303</text>
<text x="138.6" y="124.2">1M</text>
<text x="142" y="124.2">/</text>
<text x="144.2" y="124.2">1%</text>
<text x="202.1" y="121.2">C301</text>
<text x="202.1" y="124.2">100n</text>
<text x="207.3" y="124.2">/</text>
<text x="209.5" y="124.2">50V</text>
<text x="213.7" y="124.2">X7R</text>
<text x="35.5" y="136.5">PESD5V0S1BA,115</text>
<text x="40.9" y="133.5">D301</text>
<text x="76.2" y="136.5">PESD5V0S1BA,115</text>
<text x="81.6" y="133.5">D302</text>
<text x="273.2" y="141.7">ADS1115IDGSR</text>
<text x="277.1" y="138.7">U301</text>
<text x="160.3" y="148.7">R304</text>
<text x="206" y="148.7">D305</text>
<text x="300" y="148.7">R305</text>
<text x="158.4" y="151.7">10k</text>
<text x="162.4" y="151.7">/</text>
<text x="164.7" y="151.7">1%</text>
<text x="203.3" y="151.7">BAT54H,115</text>
<text x="298" y="151.7">33R</text>
<text x="302.2" y="151.7">/</text>
<text x="304.5" y="151.7">1%</text>
<text x="331" y="154.3">33R</text>
<text x="333" y="151.3">R306</text>
<text x="335.3" y="154.3">/</text>
<text x="337.5" y="154.3">1%</text>
<text x="358.9" y="159.4">3V3</text>
<text x="363" y="159.4">POWER INPUT</text>
<text x="371.3" y="156.4">J101</text>
<text x="375.6" y="159.4">+</text>
<text x="378" y="159.4">I2C</text>
<text x="381.8" y="159.4">TO HOST</text>
<text x="202.1" y="179.6">C302</text>
<text x="202.1" y="182.6">100n</text>
<text x="207.3" y="182.6">/</text>
<text x="209.5" y="182.6">50V</text>
<text x="213.7" y="182.6">X7R</text>
<text x="300.3" y="189.9">JUMPER</text>
<text x="307.8" y="189.9">ONLY:</text>
<text x="309.8" y="186.9">JP302</text>
<text x="313.5" y="189.9">ADC ADDRESS</text>
<text x="40.9" y="197">R101</text>
<text x="39.4" y="200">0R</text>
<text x="42.6" y="200">/</text>
<text x="44.9" y="200">1%</text>
<text x="203.3" y="202.5">BAT54H,115</text>
<text x="206" y="199.5">D306</text>
<text x="44.6" y="225.4">120R@100MHz</text>
<text x="48.1" y="222.4">FB101</text>
<text x="80.2" y="227.9">C101</text>
<text x="105.6" y="227.9">C102</text>
<text x="258" y="227.9">C303</text>
<text x="303.7" y="227.9">R307</text>
<text x="80.2" y="230.9">10u</text>
<text x="84.3" y="230.9">/</text>
<text x="86.6" y="230.9">25V</text>
<text x="90.7" y="230.9">X5R</text>
<text x="105.6" y="230.9">100n</text>
<text x="110.8" y="230.9">/</text>
<text x="113" y="230.9">50V</text>
<text x="117.1" y="230.9">X7R</text>
<text x="258" y="230.9">100n</text>
<text x="263.2" y="230.9">/</text>
<text x="265.4" y="230.9">50V</text>
<text x="269.5" y="230.9">X7R</text>
<text x="303.7" y="230.9">2.2k</text>
<text x="308.3" y="230.9">/</text>
<text x="310.5" y="230.9">1%</text>
</g>
<g font-size="1.5" fill="#0f0f0f">
<text x="175.2" y="53.8">+3V3_A</text>
<text x="199.4" y="53.8">EXP_EXC</text>
<text x="40.6" y="66.5">GND</text>
<text x="40.6" y="69.1">EXP_RING</text>
<text x="40.6" y="71.6">EXP_TIP</text>
<text x="79.7" y="69.1">EXP_TIP</text>
<text x="109.2" y="69.1">EXP_RING</text>
<text x="78.3" y="74.1">EXP_RING</text>
<text x="109.2" y="74.1">EXP_TIP</text>
<text x="287" y="74.1">+3V3_A</text>
<text x="208.3" y="80.5">+3V3_A</text>
<text x="337" y="79.2">SDA</text>
<text x="208.3" y="88.1">GND</text>
<text x="287" y="114.8">+3V3_A</text>
<text x="337.1" y="119.9">SCL</text>
<text x="43.2" y="131.3">CHASSIS</text>
<text x="83.8" y="131.3">CHASSIS</text>
<text x="134.6" y="131.3">GND</text>
<text x="198.1" y="131.3">GND</text>
<text x="254" y="137.6">+3V3_A</text>
<text x="43.2" y="149.1">EXP_TIP</text>
<text x="83.8" y="149.1">EXP_RING</text>
<text x="146.3" y="155.4">EXP_EXC</text>
<text x="311.1" y="155.4">SCL</text>
<text x="235.2" y="160.5">GND</text>
<text x="235.2" y="158">GND</text>
<text x="344.2" y="158">SDA</text>
<text x="208.3" y="164.3">+3V3_A</text>
<text x="358.6" y="165.6">+3V3</text>
<text x="254" y="170.7">GND</text>
<text x="359.6" y="168.1">GND</text>
<text x="198.1" y="189.7">GND</text>
<text x="208.3" y="197.3">GND</text>
<text x="298.7" y="196.1">GND</text>
<text x="27.2" y="203.7">CHASSIS</text>
<text x="52.1" y="203.7">GND</text>
<text x="295.8" y="201.1">+3V3_A</text>
<text x="254" y="220.2">+3V3_A</text>
<text x="299.7" y="220.2">+3V3_A</text>
<text x="37.3" y="229.1">+3V3</text>
<text x="59.7" y="229.1">+3V3_A</text>
<text x="76.2" y="238">GND</text>
<text x="101.6" y="238">GND</text>
<text x="254" y="238">GND</text>
<text x="299.7" y="238">GND</text>
</g>
<g font-size="1.4" fill="#0000c2">
<text x="190" y="17.2">PIN</text>
<text x="193.5" y="17.2">GUIDE:</text>
<text x="199.5" y="17.2">IN</text>
<text x="204.3" y="17.2">into</text>
<text x="208.1" y="17.2">this</text>
<text x="211.9" y="17.2">board</text>
<text x="217.2" y="17.2">/</text>
<text x="219.2" y="17.2">OUT =</text>
<text x="225.4" y="17.2">out</text>
<text x="228.8" y="17.2">/</text>
<text x="230.8" y="17.2">I/O</text>
<text x="234.4" y="17.2">=</text>
<text x="236.7" y="17.2">both</text>
<text x="241" y="17.2">/</text>
<text x="243.1" y="17.2">GND =</text>
<text x="300" y="45.7">U301.2:</text>
<text x="306.8" y="45.7">UNUSED</text>
<text x="313.8" y="45.7">ALERT -</text>
<text x="321.5" y="45.7">LEAVE OPEN</text>
</g>
<g font-size="1.4" fill="#0f0f0f">
<text x="20.3" y="271">+3V3</text>
<text x="45.7" y="271">+3V3_A</text>
<text x="71.1" y="271">CHASSIS</text>
<text x="96.5" y="271">GND</text>
</g>
</svg>
